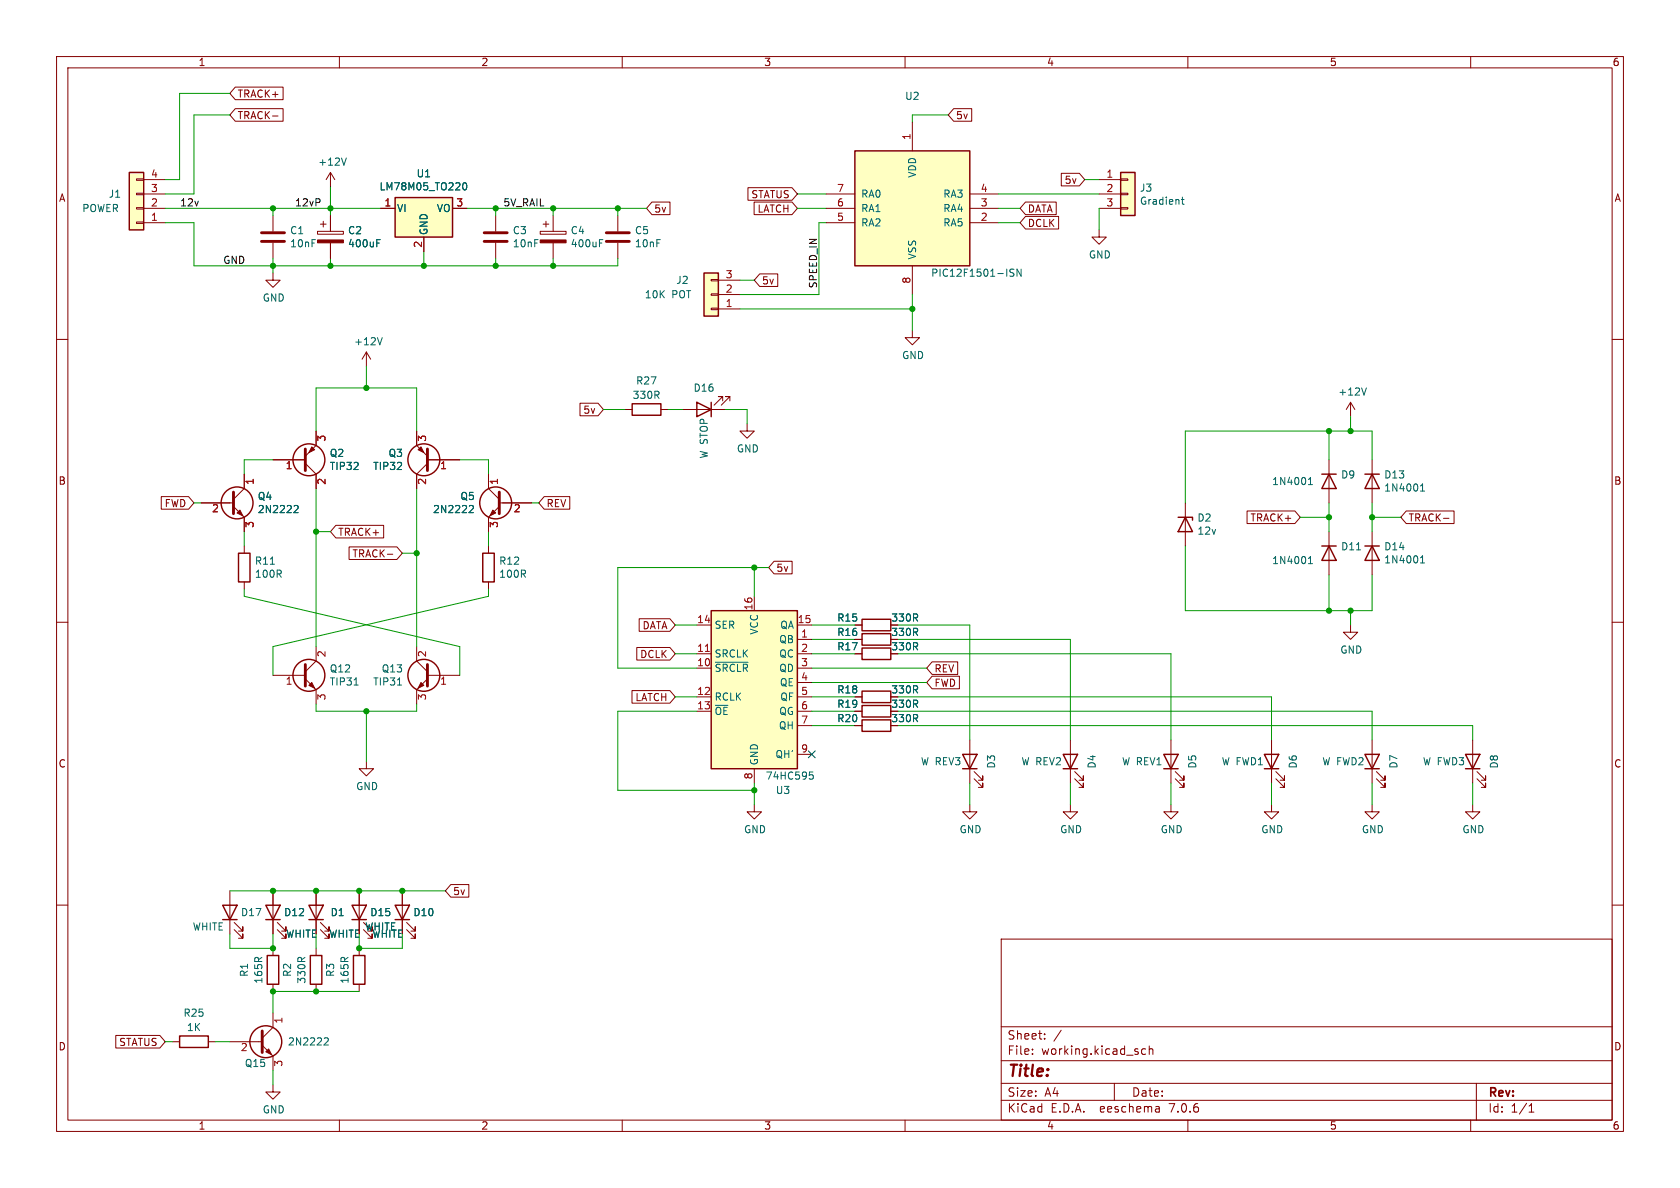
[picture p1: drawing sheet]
<svg xmlns="http://www.w3.org/2000/svg" width="297mm" height="210mm" viewBox="0 0 297 210" stroke-linecap="round" stroke-linejoin="round" font-family="sans-serif">
<g fill="none" stroke="#840000" stroke-width=".18">
<path d="M10 10h277v190h-277zM12 12h273v186h-273zM41.6 19.2h8.4v2.2h-8.4l-1-1.1zM41.6 15.4h8.4v2.2h-8.4l-1-1.1zM60 10v2M110 10v2M160 10v2M168.6 19.2h3.2v2.2h-3.2l-1-1.1zM210 10v2M260 10v2M24.1 31.6h1.3v.3h-1.3zM24.1 34.2h1.3v.2h-1.3z"/>
<path d="M24.1 36.7h1.3v.3h-1.3zM24.1 39.2h1.3v.3h-1.3zM25.4 39.4h3.8M25.4 36.8h3.8M25.4 34.3h3.8M25.4 31.8h3.8M48.2 20.5h.9M48.3 38.1v2.8M56.6 39.6h1.1M57.1 39.1v1M58.4 30.5v2.5M58.4 38.1v2.8"/>
<path d="M58.4 30.5l-.7 1.3M58.4 30.5l.8 1.3M67.3 36.8h2.5M80 36.8h2.5M87.6 38.1v2.8M96 39.6h1M96.5 39.1v1M97.8 38.1v2.8M109.2 38.1v2.8M115.3 35.7h3.1v2.2h-3.1l-1-1.1zM132.2 33.2h7.8l1 1.1-1 1.1h-7.8zM133.3 35.7h6.7l1 1.1-1 1.1h-6.7z"/>
<path d="M146 39.4h5.1M146 36.8h5.1M146 34.3h5.1M161.3 21.6v5.1M171.4 39.4h5.1M171.4 36.8h5.1M171.4 34.3h5.1M181.3 35.7h5.4v2.2h-5.4l-1-1.1zM181.3 38.3h5.8v2.2h-5.8l-1-1.1zM187.6 30.6h3.2l1 1.2-1 1.1h-3.2zM194.3 36.8h3.8M194.3 34.3h3.8"/>
<path d="M194.3 31.8h3.8M198.1 36.7h1.3v.3h-1.3zM198.1 34.2h1.3v.2h-1.3zM198.1 31.6h1.3v.3h-1.3zM10 60h2M48.3 48.3v1.2h1.2l-1.2 1.3-1.3-1.3h1.3M48.3 42.9v2.8M56.1 40.9h4.6v.5h-4.6zM58.4 42.9v2.8M74.9 41.9v2.6M87.6 42.9v2.8M95.5 40.9h4.6v.5h-4.6z"/>
<path d="M97.8 42.9v2.8M109.2 42.9v2.8M125.7 49.4h1.3v.3h-1.3zM125.7 51.9h1.3v.3h-1.3zM125.7 54.5h1.3v.2h-1.3zM127 54.6h3.8M127 52.1h3.8M127 49.5h3.8M134.3 48.4h3.2v2.2h-3.2l-1-1.1zM161.3 58.4v1.3h1.3l-1.3 1.3-1.3-1.3h1.3M161.3 47v5.1M194.3 40.6v1.3h1.3l-1.3 1.3-1.3-1.3h1.3"/>
<path d="M285 60h2M55.9 76.2v2.5l-1.9 1.9M64.8 62.2l-.8 1.3M64.8 62.2v2.6M64.8 62.2l.7 1.3M73.7 76.2v2.5l1.9 1.9M102.5 71.3h3.2l1 1.1-1 1.1h-3.2zM110.5 72.4h1.3M116.8 72.4h1.3M120.6 72.4h7.7M127.8 70.9v-.8h-.8h.8l-1.6 1.5M129 70.9v-.8h-.7h.7l-1.5 1.5"/>
<path d="M132.1 74.9v1.3h1.2l-1.2 1.3-1.3-1.3h1.3M238.8 71.1l-.8 1.3M238.8 71.1v2.6M238.8 71.1l.7 1.3M28.5 87.8h4.8l1 1.1-1 1.1h-4.8zM35.6 88.9h5.7M41.3 89.5l1.9 1.9v2.6M43.2 83.8v2.6l-1.9 1.9M43.2 96.5v1.3M48.3 81.3h5.7M54 81.9l1.9 1.9v2.6M59.4 92.9h8.4v2.2h-8.4l-1-1.1z"/>
<path d="M61.7 96.7h8.5l.9 1.1-.9 1.1h-8.5zM68.5 98h.9M75.6 81.3h5.7M75.6 81.9l-1.9 1.9v2.6M86.4 83.8v2.6l1.9 1.9M86.4 96.5v1.3M88.3 89.5l-1.9 1.9v2.6M88.3 88.9h5.7M96.2 87.8h4.5v2.2h-4.5l-1-1.1zM136.8 99.2h3.2v2.2h-3.2l-.9-1.1zM209.5 88.9v7.6M220.5 90.3h8.4l1 1.1-1 1.2h-8.4z"/>
<path d="M234.9 81.3v7.6M234.9 94v7.6M242.6 81.3v7.6M242.6 94v7.6M248.6 90.3h8.5v2.3h-8.5l-1-1.2zM255.2 91.6h1M10 110h2M43.2 102.9v1.2M48.3 119.4h5.7M55.9 114.3v2.5l-1.9 1.9M73.7 114.3v2.5l1.9 1.9M75.6 119.4h5.7"/>
<path d="M86.4 102.9v1.2M112.6 114.5h5.8l1 1.1-1 1.1h-5.8zM113 109.4h5.4l1 1.1-1 1.1h-5.4zM123.2 115.6h2.5M123.2 118.1h2.5M123.2 110.5h2.5M133.3 105.4v2.6M141 113h2.5M141 115.6h2.5M141 118.1h2.5M141 110.5h2.5M151.1 113h1.3"/>
<path d="M151.1 115.6h1.3M151.1 110.5h1.3M164.8 117h4.5v2.2h-4.5l-1-1.1zM164.8 119.5h4.8v2.3h-4.8l-1-1.1zM238.8 110.5v1.3h1.2l-1.2 1.2-1.3-1.2h1.3M285 110h2M54 120l1.9 1.9v2.6M64.8 134.6v1.3h1.2l-1.2 1.3-1.3-1.3h1.3M75.6 120l-1.9 1.9v2.6M111.7 122.1h6.7l1 1.1-1 1.1h-6.7zM123.2 125.7h2.5M123.2 123.2h2.5"/>
<path d="M133.3 135.9v2.5M141 128.3h2.5M141 125.7h2.5M141 123.2h2.5M141 120.7h2.5M141 133.4h2.5M151.1 128.3h1.3M151.1 125.7h1.3M151.1 123.2h1.3M171.4 130.8v7.6M172.2 137.7l1.5 1.5v-.8v.8h-.7M172.2 136.4l1.5 1.5v-.7v.7h-.7"/>
<path d="M189.2 130.8v7.6M190 137.7l1.5 1.5v-.8v.8h-.7M190 136.4l1.5 1.5v-.7v.7h-.7M207 130.8v7.6M207.8 137.7l1.5 1.5v-.8v.8h-.8M207.8 136.4l1.5 1.5v-.7v.7h-.8M224.8 130.8v7.6M225.6 137.7l1.5 1.5v-.8v.8h-.8M225.6 136.4l1.5 1.5v-.7v.7h-.8M242.6 130.8v7.6M243.3 137.7l1.6 1.5v-.8v.8h-.8M243.3 136.4l1.6 1.5v-.7v.7h-.8"/>
<path d="M260.3 130.8v7.6M261.1 137.7l1.5 1.5v-.8v.8h-.7M261.1 136.4l1.5 1.5v-.7v.7h-.7M10 160h2M40.6 157.5v7.6M48.3 157.5v7.6M55.9 157.5v7.6M63.5 157.5v7.6M71.1 157.5v7.6M79.7 156.4h3.2v2.2h-3.2l-1-1.1zM133.3 142.2v1.3h1.3l-1.3 1.3-1.2-1.3h1.2M171.4 142.2v1.3h1.3l-1.3 1.3-1.2-1.3h1.2"/>
<path d="M189.2 142.2v1.3h1.3l-1.3 1.3-1.2-1.3h1.2M207 142.2v1.3h1.3l-1.3 1.3-1.3-1.3h1.3M224.8 142.2v1.3h1.3l-1.3 1.3-1.3-1.3h1.3M242.6 142.2v1.3h1.2l-1.2 1.3-1.3-1.3h1.3M260.3 142.2v1.3h1.3l-1.3 1.3-1.2-1.3h1.2M285 160h2M41.4 164.3l1.5 1.6v-.8v.8h-.7M41.4 163.1l1.5 1.5v-.8v.8h-.7M48.3 167.6v1.3M48.3 174v1.3M48.3 179.1v2.5l-1.9 1.9M49 164.3l1.5 1.6v-.8v.8h-.7"/>
<path d="M49 163.1l1.5 1.5v-.8v.8h-.7M55.9 167.6v1.3M55.9 174v1.3M56.6 164.3l1.6 1.6v-.8v.8h-.8M56.6 163.1l1.6 1.5v-.8v.8h-.8M63.5 167.6v1.3M63.5 174v1.3M64.3 164.3l1.5 1.6v-.8v.8h-.8M71.9 164.3l1.5 1.6v-.8v.8h-.8M71.9 163.1l1.5 1.5v-.8v.8h-.8M177 166h108v32h-108zM20.5 183h7.8l.9 1.2-.9 1.1h-7.8z"/>
<path d="M30.5 184.2h1.2M36.8 184.2h1.3M40.6 184.2h5.8M46.4 184.8l1.9 1.9v2.5M48.3 191.8v1.2h1.2l-1.2 1.3-1.3-1.3h1.3M60 198v2M110 198v2M160 198v2M177 194.5h108M177 191.5h108M177 187.5h108M177 181.5h108"/>
<path d="M182.5 186.3v.1M182.5 185.5v.1M184.7 183.6v.1M184.7 182.8v.1M187.6 182.1l-1.3 2M197 191.5v3M202.5 185.5l-.4-.1-.3 .3v.4l.2 .2h.5M203.2 185.5l.2-.1 .3 .1 .1 .9M203.2 184.9v1.5M204.9 195.7l.1 .9M205 196.5l-.2 .1M205 196h-.2"/>
<path d="M210 198v2M260 198v2M261 191.5v6.5M270.3 196.6h.9M270.3 195.5l.4-.4v1.5"/>
</g>
<g fill="none" stroke="#840000" stroke-width=".51">
<path d="M46.2 42.7h4.1M46.2 41.1h4.1M85.6 42.7h4.1M85.6 41.1h4.1M107.2 42.7h4.1M107.2 41.1h4.1M54 79.4v3.8M75.6 79.4v3.8M41.3 87v3.8M88.3 87v3.8M54 117.5v3.8M75.6 117.5v3.8"/>
<path d="M46.4 182.2v3.9"/>
</g>
<g fill="#840000" stroke="#840000" stroke-width=".18">
<path d="M54.6 121.2l.5-.5 .5 1z"/>
<path d="M95.5 42.4h4.6v.5h-4.6z"/>
<path d="M55.1 79l.5 .5-1 .5z"/>
<path d="M74.4 120.7l.5 .5-1 .5z"/>
<path d="M87.1 90.2l.5 .5-1 .5z"/>
<path d="M73.9 79.5l.5-.5 .5 1z"/>
<path d="M56.1 42.4h4.6v.5h-4.6z"/>
<path d="M41.9 90.7l.5-.5 .5 1z"/>
<path d="M47 185.9l.5-.5 .5 1z"/>
</g>
<g fill="none" stroke="#840000" stroke-width=".25">
<path d="M22.9 30.5h2.5v10.1h-2.5zM69.8 34.9h10.2v7h-10.2zM151.1 26.7h20.3v20.3h-20.3zM198.1 30.5h2.6v7.6h-2.6zM124.5 48.3h2.5v7.6h-2.5zM111.8 71.4h5v2h-5zM123.2 71.1l2.5 1.3-2.5 1.3zM125.7 71.1v2.6M42.2 97.8h2v5.1h-2zM85.3 97.8h2.1v5.1h-2.1zM208.3 91.4h2.5v.5M209.5 91.4l1.3 2.6h-2.5z"/>
<path d="M233.7 83.8h2.5M233.7 96.5h2.5M234.9 83.8l1.3 2.6h-2.5zM234.9 96.5l1.3 2.6h-2.5zM241.3 83.8h2.5M241.3 96.5h2.5M242.6 83.8l1.2 2.6h-2.5zM242.6 96.5l1.2 2.6h-2.5zM125.7 108h15.3v27.9h-15.3zM152.4 112h5.1v2h-5.1zM152.4 114.6h5.1v2h-5.1zM152.4 109.5h5.1v2h-5.1z"/>
<path d="M152.4 127.3h5.1v2h-5.1zM152.4 124.7h5.1v2h-5.1zM152.4 122.2h5.1v2h-5.1zM170.2 133.4h2.5l-1.3 2.5zM170.2 135.9h2.5M188 133.4h2.5l-1.3 2.5zM188 135.9h2.5M205.7 133.4h2.6l-1.3 2.5zM205.7 135.9h2.6M223.5 133.4h2.6l-1.3 2.5zM223.5 135.9h2.6M241.3 133.4h2.5l-1.2 2.5z"/>
<path d="M241.3 135.9h2.5M259.1 133.4h2.5l-1.3 2.5zM259.1 135.9h2.5M39.4 160h2.5l-1.3 2.6zM39.4 162.6h2.5M47 160h2.5l-1.2 2.6zM47 162.6h2.5M47.2 168.9h2.1v5.1h-2.1zM54.6 160h2.5l-1.2 2.6zM54.6 162.6h2.5M54.9 168.9h2v5.1h-2zM62.2 160h2.6l-1.3 2.6z"/>
<path d="M62.2 162.6h2.6M62.5 168.9h2v5.1h-2zM69.8 160h2.6l-1.3 2.6zM69.8 162.6h2.6M31.7 183.1h5.1v2.1h-5.1z"/>
<circle cx="41.9" cy="88.9" r="2.82"/>
<circle cx="54.6" cy="81.3" r="2.82"/>
<circle cx="74.9" cy="81.3" r="2.82"/>
<circle cx="87.6" cy="88.9" r="2.82"/>
<circle cx="54.6" cy="119.4" r="2.82"/>
<circle cx="74.9" cy="119.4" r="2.82"/>
<circle cx="47" cy="184.1" r="2.82"/>
</g>
<g fill="none" stroke="#006464" stroke-width=".18">
<path d="M61.2 27.9l-.4 1.3M81.8 32.8l.1-.4 .2-.1a.68 .68 0 0 1 .4 .6 .68 .68 0 0 1-.4 .7l-.2-.1-.1-.4M208.9 35.3h.4M209 34.8v1.1l.3 .2M66.6 43h.4M66.6 42.4h.6M67.6 59.7l-.5 1.3M106 43h.4M106 42.4h.6M179.3 47.6h-.5l-.3 .2 .1 .3 .6 .3v.3l-.2 .1h-.5M180.5 47.6v1.2l-.7-1.2v1.2M241.6 68.6l-.5 1.2"/>
<path d="M47.8 99.7h.7M52.2 89.4h.4l.1 .3-.8 .9h.8M83.2 89.4h.4l.1 .3-.8 .9h.8M231.3 85.7h.7M231.3 84.8l.4-.4v1.3M231.3 98.7l.4-.3v1.2M231.3 99.6h.7M239.8 97.2h.7M251.1 86.8h.7M251.1 85.9l.4-.4v1.3M251.1 98.6l.4-.4v1.3M251.1 99.5h.7"/>
<path d="M126.5 117.1h5.8M62.6 121.1h.7M70.3 121.1h.7M143.1 136.5h.6M143.2 137h.3l.3 .2-.1 .5h-.5M57.5 183.5h.4l.1 .3-.7 .9h.7"/>
</g>
<g fill="#ffffc2" stroke="#ffffc2" stroke-width=".18">
<path d="M124.5 48.3h2.5v7.6h-2.5z"/>
<path d="M125.7 108h15.3v27.9h-15.3z"/>
<path d="M151.1 26.7h20.3v20.3h-20.3z"/>
<path d="M198.1 30.5h2.6v7.6h-2.6z"/>
<path d="M22.9 30.5h2.5v10.1h-2.5z"/>
<path d="M69.8 34.9h10.2v7h-10.2z"/>
</g>
<path d="M124.7 115.2h.7" fill="none" stroke="#a90000" stroke-width=".18"/>
<g fill="none" stroke="#009600" stroke-width=".18">
<path d="M40.6 16.5h-8.9v15.3h-2.5M29.2 39.4h5.1v7.6h74.9v-1.3M29.2 36.8h38.1M40.6 20.3h-6.3v14h-5.1M48.3 36.8v1.3M58.4 33v5.1M82.5 36.8h31.8M87.6 36.8v1.3M97.8 36.8v1.3M109.2 36.8v1.3M141 34.3h5M141 36.8h5"/>
<path d="M146 39.4h-1.2v12.7h-14M167.6 20.3h-6.3v1.3M176.5 34.3h17.8M176.5 36.8h3.8M176.5 39.4h3.8M191.8 31.8h2.5M194.3 36.8v3.8M48.3 45.7v2.6M58.4 45.7v1.3M74.9 44.5v2.5M87.6 45.7v1.3M97.8 45.7v1.3"/>
<path d="M130.8 54.6h30.5M130.8 49.5h2.5M161.3 52.1v6.3M55.9 76.2v-7.6h17.8v7.6M64.8 64.8v3.8M106.7 72.4h3.8M118.1 72.4h2.5M128.3 72.4h3.8v2.5M234.9 76.2v5.1M238.8 73.7v2.5M34.3 88.9h1.3M43.2 94v2.5"/>
<path d="M48.3 81.3h-5.1v2.5M55.9 86.4v27.9M55.9 94h2.5M71.1 97.8h2.6M73.7 86.4v27.9M81.3 81.3h5.1v2.5M86.4 94v2.5M94 88.9h1.2M209.5 96.5v11.5h33.1v-6.4M229.9 91.4h5M234.9 88.9v5.1M242.6 81.3v-5.1h-33.1v12.7"/>
<path d="M242.6 88.9v5.1M242.6 91.4h5M43.2 104.1v1.3l38.1 8.9v5.1M86.4 104.1v1.3l-38.1 8.9v5.1M119.4 110.5h3.8M119.4 115.6h3.8M133.3 100.3v5.1M135.9 100.3h-26.7v17.8h14M143.5 110.5h7.6M143.5 118.1h20.3M143.5 115.6h7.6M143.5 113h7.6"/>
<path d="M158.7 110.5h12.7v20.3M158.7 115.6h48.3v15.2M158.7 113h30.5v17.8M234.9 101.6v6.4M238.8 108v2.5M55.9 124.5v1.2h17.8v-1.2M64.8 125.7v8.9M119.4 123.2h3.8M123.2 125.7h-14v14h24.1M133.3 138.4v3.8M143.5 125.7h7.6M143.5 123.2h7.6"/>
<path d="M143.5 128.3h7.6M143.5 120.7h20.3M158.7 125.7h83.9v5.1M158.7 123.2h66.1v7.6M158.7 128.3h101.6v2.5M171.4 138.4v3.8M189.2 138.4v3.8M207 138.4v3.8M224.8 138.4v3.8M242.6 138.4v3.8M260.3 138.4v3.8M40.6 157.5h38.1"/>
<path d="M40.6 165.1v2.5h7.7v-2.5M55.9 165.1v2.5M63.5 175.3h-15.2v3.8M63.5 165.1v2.5h7.6v-2.5M29.2 184.2h1.3M38.1 184.2h2.5M48.3 189.2v2.6"/>
</g>
<path d="M142.9 132.7l1.2 1.3M144.1 132.7l-1.2 1.3" fill="none" stroke="#000084" stroke-width=".18"/>
<g fill="#009600" stroke="#009600" stroke-width=".18">
<circle cx="87.6" cy="36.8" r=".46"/>
<circle cx="97.8" cy="47" r=".46"/>
<circle cx="97.8" cy="36.8" r=".46"/>
<circle cx="87.6" cy="47" r=".46"/>
<circle cx="161.3" cy="54.6" r=".46"/>
<circle cx="109.2" cy="36.8" r=".46"/>
<circle cx="58.4" cy="47" r=".46"/>
<circle cx="55.9" cy="94" r=".46"/>
<circle cx="73.7" cy="97.8" r=".46"/>
<circle cx="133.3" cy="100.3" r=".46"/>
<circle cx="133.3" cy="139.7" r=".46"/>
<circle cx="64.8" cy="125.7" r=".46"/>
<circle cx="234.9" cy="108" r=".46"/>
<circle cx="48.3" cy="47" r=".46"/>
<circle cx="74.9" cy="47" r=".46"/>
<circle cx="48.3" cy="36.8" r=".46"/>
<circle cx="64.8" cy="68.6" r=".46"/>
<circle cx="58.4" cy="36.8" r=".46"/>
<circle cx="238.8" cy="76.2" r=".46"/>
<circle cx="242.6" cy="91.4" r=".46"/>
<circle cx="238.8" cy="108" r=".46"/>
<circle cx="234.9" cy="76.2" r=".46"/>
<circle cx="234.9" cy="91.4" r=".46"/>
<circle cx="48.3" cy="157.5" r=".46"/>
<circle cx="55.9" cy="157.5" r=".46"/>
<circle cx="55.9" cy="175.3" r=".46"/>
<circle cx="48.3" cy="175.3" r=".46"/>
<circle cx="48.3" cy="167.6" r=".46"/>
<circle cx="63.5" cy="157.5" r=".46"/>
<circle cx="63.5" cy="167.6" r=".46"/>
<circle cx="71.1" cy="157.5" r=".46"/>
</g>
<text font-size="2.8" fill="#840000" x="178" y="190.9">Title:</text>
<g font-size="2.1" fill="#840000">
<text x="178" y="184">Sheet:</text>
<text x="178" y="186.7">File:</text>
<text x="184.1" y="186.7">working.kicad_sch</text>
<text x="178" y="196.9">KiCad</text>
<text x="178" y="194.1">Size:</text>
<text x="184.7" y="194.1">A4</text>
<text x="185.7" y="196.9">E.D.A.</text>
<text x="194.6" y="196.9">eeschema</text>
<text x="200" y="194.1">Date:</text>
<text x="207" y="196.9">7.0.6</text>
<text x="263" y="194.3">Rev:</text>
<text x="263" y="196.9">Id:</text>
<text x="267.1" y="196.9">1/1</text>
</g>
<g font-size="1.8" fill="#840000">
<text x="35" y="11.9">1</text>
<text x="85" y="11.9">2</text>
<text x="135" y="11.9">3</text>
<text x="185" y="11.9">4</text>
<text x="235" y="11.9">5</text>
<text x="285" y="11.9">6</text>
<text x="41.9" y="17.5">TRACK+</text>
<text x="41.9" y="21.3">TRACK-</text>
<text x="168.9" y="21.3">5v</text>
<text x="10.3" y="35.9">A</text>
<text x="132.7" y="35.2">STATUS</text>
<text x="188.1" y="32.7">5v</text>
<text x="285.3" y="35.9">A</text>
<text x="115.6" y="37.8">5v</text>
<text x="133.8" y="37.8">LATCH</text>
<text x="181.6" y="37.8">DATA</text>
<text x="181.6" y="40.3">DCLK</text>
<text x="134.6" y="50.5">5v</text>
<text x="103" y="73.3">5v</text>
<text x="10.3" y="85.9">B</text>
<text x="29" y="89.9">FWD</text>
<text x="96.5" y="89.9">REV</text>
<text x="285.3" y="85.9">B</text>
<text x="59.7" y="94.9">TRACK+</text>
<text x="221" y="92.4">TRACK+</text>
<text x="248.9" y="92.4">TRACK-</text>
<text x="62.2" y="98.7">TRACK-</text>
<text x="137.2" y="101.3">5v</text>
<text x="113.5" y="111.4">DATA</text>
<text x="157.5" y="112.6">330R</text>
<text x="157.5" y="110.1">330R</text>
<text x="113.1" y="116.5">DCLK</text>
<text x="157.5" y="115.2">330R</text>
<text x="165.1" y="119.1">REV</text>
<text x="112.2" y="124.1">LATCH</text>
<text x="157.5" y="125.3">330R</text>
<text x="157.5" y="122.8">330R</text>
<text x="165.1" y="121.6">FWD</text>
<text x="157.5" y="127.9">330R</text>
<text x="10.3" y="135.9">C</text>
<text x="285.3" y="135.9">C</text>
<text x="80" y="158.4">5v</text>
<text x="10.3" y="185.9">D</text>
<text x="21" y="185.1">STATUS</text>
<text x="285.3" y="185.9">D</text>
<text x="35" y="199.9">1</text>
<text x="85" y="199.9">2</text>
<text x="135" y="199.9">3</text>
<text x="185" y="199.9">4</text>
<text x="235" y="199.9">5</text>
<text x="285" y="199.9">6</text>
</g>
<g font-size="1.8" fill="#006464">
<text x="159.9" y="17.9">U2</text>
<text x="56.2" y="29.5">+12V</text>
<text x="19.1" y="35.2">J1</text>
<text x="67" y="33.9">LM78M05_TO220</text>
<text x="73.6" y="31.5">U1</text>
<text x="152.1" y="35.2">RA0</text>
<text x="162.2" y="31.5" transform="rotate(-90 162.2 31.5)">VDD</text>
<text x="166.7" y="35.2">RA3</text>
<text x="201.4" y="34.1">J3</text>
<text x="14.4" y="37.7">POWER</text>
<text x="51.2" y="41.6">C1</text>
<text x="61.4" y="41.6">C2</text>
<text x="70.1" y="37.7">VI</text>
<text x="75.8" y="41.7" transform="rotate(-90 75.8 41.7)">GND</text>
<text x="77.1" y="37.7">VO</text>
<text x="90.6" y="41.6">C3</text>
<text x="100.8" y="41.6">C4</text>
<text x="112.2" y="41.6">C5</text>
<text x="152.1" y="40.2">RA2</text>
<text x="152.1" y="37.7">RA1</text>
<text x="166.7" y="40.2">RA5</text>
<text x="166.7" y="37.7">RA4</text>
<text x="201.4" y="36.4">Gradient</text>
<text x="51.2" y="43.9">10nF</text>
<text x="61.4" y="43.9">400uF</text>
<text x="90.6" y="43.9">10nF</text>
<text x="100.8" y="43.9">400uF</text>
<text x="112.2" y="43.9">10nF</text>
<text x="162.2" y="46" transform="rotate(-90 162.2 46)">VSS</text>
<text x="192.4" y="45.9">GND</text>
<text x="46.4" y="53.5">GND</text>
<text x="113.9" y="52.9">10K</text>
<text x="118.8" y="52.9">POT</text>
<text x="119.5" y="50.4">J2</text>
<text x="164.5" y="49.1">PIC12F1501-ISN</text>
<text x="62.5" y="61.2">+12V</text>
<text x="159.4" y="63.7">GND</text>
<text x="111.7" y="70.7">330R</text>
<text x="112.4" y="68.2">R27</text>
<text x="122.5" y="69.4">D16</text>
<text x="236.5" y="70.1">+12V</text>
<text x="58.2" y="81">Q2</text>
<text x="58.2" y="83.3">TIP32</text>
<text x="65.9" y="83.3">TIP32</text>
<text x="68.6" y="81">Q3</text>
<text x="125.3" y="81.2" transform="rotate(-90 125.3 81.2)">W STOP</text>
<text x="130.2" y="80.2">GND</text>
<text x="45.5" y="88.6">Q4</text>
<text x="81.3" y="88.6">Q5</text>
<text x="224.8" y="86">1N4001</text>
<text x="237" y="84.8">D9</text>
<text x="244.6" y="84.8">D13</text>
<text x="244.6" y="87.1">1N4001</text>
<text x="45.5" y="90.9">2N2222</text>
<text x="76.5" y="90.9">2N2222</text>
<text x="211.6" y="92.4">D2</text>
<text x="211.6" y="94.7">12v</text>
<text x="45" y="100">R11</text>
<text x="88.1" y="100">R12</text>
<text x="224.8" y="99.9">1N4001</text>
<text x="237" y="97.5">D11</text>
<text x="244.6" y="97.5">D14</text>
<text x="244.6" y="99.8">1N4001</text>
<text x="45" y="102.3">100R</text>
<text x="88.1" y="102.3">100R</text>
<text x="126.2" y="111.4">SER</text>
<text x="134.2" y="112.3" transform="rotate(-90 134.2 112.3)">VCC</text>
<text x="137.7" y="113.9">QB</text>
<text x="137.8" y="111.4">QA</text>
<text x="147.9" y="112.6">R16</text>
<text x="147.9" y="110.1">R15</text>
<text x="58.2" y="119.1">Q12</text>
<text x="67.4" y="119.1">Q13</text>
<text x="126.2" y="119">~{SRCLR}</text>
<text x="126.2" y="116.4">SRCLK</text>
<text x="137.7" y="116.4">QC</text>
<text x="137.7" y="119">QD</text>
<text x="147.9" y="115.2">R17</text>
<text x="236.9" y="115.7">GND</text>
<text x="58.2" y="121.4">TIP31</text>
<text x="65.9" y="121.4">TIP31</text>
<text x="126.2" y="124.1">RCLK</text>
<text x="137.8" y="121.5">QE</text>
<text x="137.8" y="124.1">QF</text>
<text x="147.9" y="125.3">R19</text>
<text x="147.9" y="122.8">R18</text>
<text x="126.2" y="126.6">~{OE}</text>
<text x="137.6" y="129.1">QH</text>
<text x="137.7" y="126.6">QG</text>
<text x="147.9" y="127.9">R20</text>
<text x="134.2" y="135.4" transform="rotate(-90 134.2 135.4)">GND</text>
<text x="137" y="134.2">QH'</text>
<text x="162.7" y="135.5">W REV3</text>
<text x="176.1" y="136" transform="rotate(-90 176.1 136)">D3</text>
<text x="180.5" y="135.5">W REV2</text>
<text x="193.9" y="136" transform="rotate(-90 193.9 136)">D4</text>
<text x="198.3" y="135.5">W REV1</text>
<text x="211.7" y="136" transform="rotate(-90 211.7 136)">D5</text>
<text x="215.9" y="135.5">W FWD1</text>
<text x="229.5" y="136" transform="rotate(-90 229.5 136)">D6</text>
<text x="233.7" y="135.5">W FWD2</text>
<text x="247.2" y="136" transform="rotate(-90 247.2 136)">D7</text>
<text x="251.4" y="135.5">W FWD3</text>
<text x="265" y="136" transform="rotate(-90 265 136)">D8</text>
<text x="62.9" y="139.9">GND</text>
<text x="135.3" y="138">74HC595</text>
<text x="137.1" y="140.6">U3</text>
<text x="131.4" y="147.5">GND</text>
<text x="169.5" y="147.5">GND</text>
<text x="187.3" y="147.5">GND</text>
<text x="205.1" y="147.5">GND</text>
<text x="222.9" y="147.5">GND</text>
<text x="240.7" y="147.5">GND</text>
<text x="258.4" y="147.5">GND</text>
<text x="34" y="164.7">WHITE</text>
<text x="42.5" y="162.2">D17</text>
<text x="50.1" y="162.2">D12</text>
<text x="50.5" y="166">WHITE</text>
<text x="58.1" y="166">WHITE</text>
<text x="58.3" y="162.2">D1</text>
<text x="64.5" y="164.7">WHITE</text>
<text x="65.4" y="162.2">D15</text>
<text x="65.7" y="166">WHITE</text>
<text x="73" y="162.2">D10</text>
<text x="44" y="172.8" transform="rotate(-90 44 172.8)">R1</text>
<text x="51.7" y="172.8" transform="rotate(-90 51.7 172.8)">R2</text>
<text x="59.3" y="172.8" transform="rotate(-90 59.3 172.8)">R3</text>
<text x="32.3" y="179.9">R25</text>
<text x="46.6" y="174" transform="rotate(-90 46.6 174)">165R</text>
<text x="54.2" y="174" transform="rotate(-90 54.2 174)">330R</text>
<text x="61.8" y="174" transform="rotate(-90 61.8 174)">165R</text>
<text x="32.9" y="182.5">1K</text>
<text x="50.8" y="185">2N2222</text>
<text x="43.2" y="188.8">Q15</text>
<text x="46.4" y="197">GND</text>
</g>
<g font-size="1.8" fill="#a90000">
<text x="161" y="24.8" transform="rotate(-90 161 24.8)">1</text>
<text x="26.6" y="34">3</text>
<text x="26.6" y="31.5">4</text>
<text x="147.9" y="34">7</text>
<text x="173.3" y="34">4</text>
<text x="195.5" y="31.5">1</text>
<text x="195.5" y="34">2</text>
<text x="26.6" y="39.1">1</text>
<text x="26.6" y="36.6">2</text>
<text x="67.9" y="36.6">1</text>
<text x="80.6" y="36.6">3</text>
<text x="147.9" y="39.1">5</text>
<text x="147.9" y="36.6">6</text>
<text x="173.3" y="39.1">2</text>
<text x="173.3" y="36.6">3</text>
<text x="195.5" y="36.6">3</text>
<text x="74.7" y="43.9" transform="rotate(-90 74.7 43.9)">2</text>
<text x="128.2" y="51.8">2</text>
<text x="128.2" y="49.3">3</text>
<text x="161" y="50.2" transform="rotate(-90 161 50.2)">8</text>
<text x="128.2" y="54.4">1</text>
<text x="50.4" y="83.3">1</text>
<text x="57.9" y="78.2" transform="rotate(-90 57.9 78.2)">3</text>
<text x="75.6" y="78.2" transform="rotate(-90 75.6 78.2)">3</text>
<text x="77.7" y="83.3">1</text>
<text x="45.2" y="85.8" transform="rotate(-90 45.2 85.8)">1</text>
<text x="57.9" y="85.8" transform="rotate(-90 57.9 85.8)">2</text>
<text x="75.6" y="85.8" transform="rotate(-90 75.6 85.8)">2</text>
<text x="88.3" y="85.8" transform="rotate(-90 88.3 85.8)">1</text>
<text x="37.4" y="90.9">2</text>
<text x="45.2" y="93.4" transform="rotate(-90 45.2 93.4)">3</text>
<text x="88.3" y="93.4" transform="rotate(-90 88.3 93.4)">3</text>
<text x="90.7" y="90.9">2</text>
<text x="133.1" y="108" transform="rotate(-90 133.1 108)">16</text>
<text x="123.1" y="110.2">14</text>
<text x="140.9" y="110.2">15</text>
<text x="141.5" y="112.8">1</text>
<text x="57.9" y="116.3" transform="rotate(-90 57.9 116.3)">2</text>
<text x="75.6" y="116.3" transform="rotate(-90 75.6 116.3)">2</text>
<text x="123.1" y="117.9">10</text>
<text x="123.1" y="115.3">11</text>
<text x="141.5" y="115.3">2</text>
<text x="141.5" y="117.9">3</text>
<text x="50.4" y="121.4">1</text>
<text x="57.9" y="123.9" transform="rotate(-90 57.9 123.9)">3</text>
<text x="75.6" y="123.9" transform="rotate(-90 75.6 123.9)">3</text>
<text x="77.7" y="121.4">1</text>
<text x="123.1" y="122.9">12</text>
<text x="123.1" y="125.5">13</text>
<text x="141.5" y="120.4">4</text>
<text x="141.5" y="122.9">5</text>
<text x="141.5" y="125.5">6</text>
<text x="141.5" y="128">7</text>
<text x="133.1" y="137.9" transform="rotate(-90 133.1 137.9)">8</text>
<text x="141.5" y="133.1">9</text>
<text x="50.2" y="181" transform="rotate(-90 50.2 181)">1</text>
<text x="42.5" y="186.1">2</text>
<text x="50.2" y="188.7" transform="rotate(-90 50.2 188.7)">3</text>
</g>
<g font-size="1.8" fill="#0f0f0f">
<text x="31.7" y="36.6">12v</text>
<text x="52.1" y="36.6">12vP</text>
<text x="88.9" y="36.6">5V_RAIL</text>
<text x="39.4" y="46.7">GND</text>
<text x="144.5" y="51.1" transform="rotate(-90 144.5 51.1)">SPEED_IN</text>
</g>
</svg>
